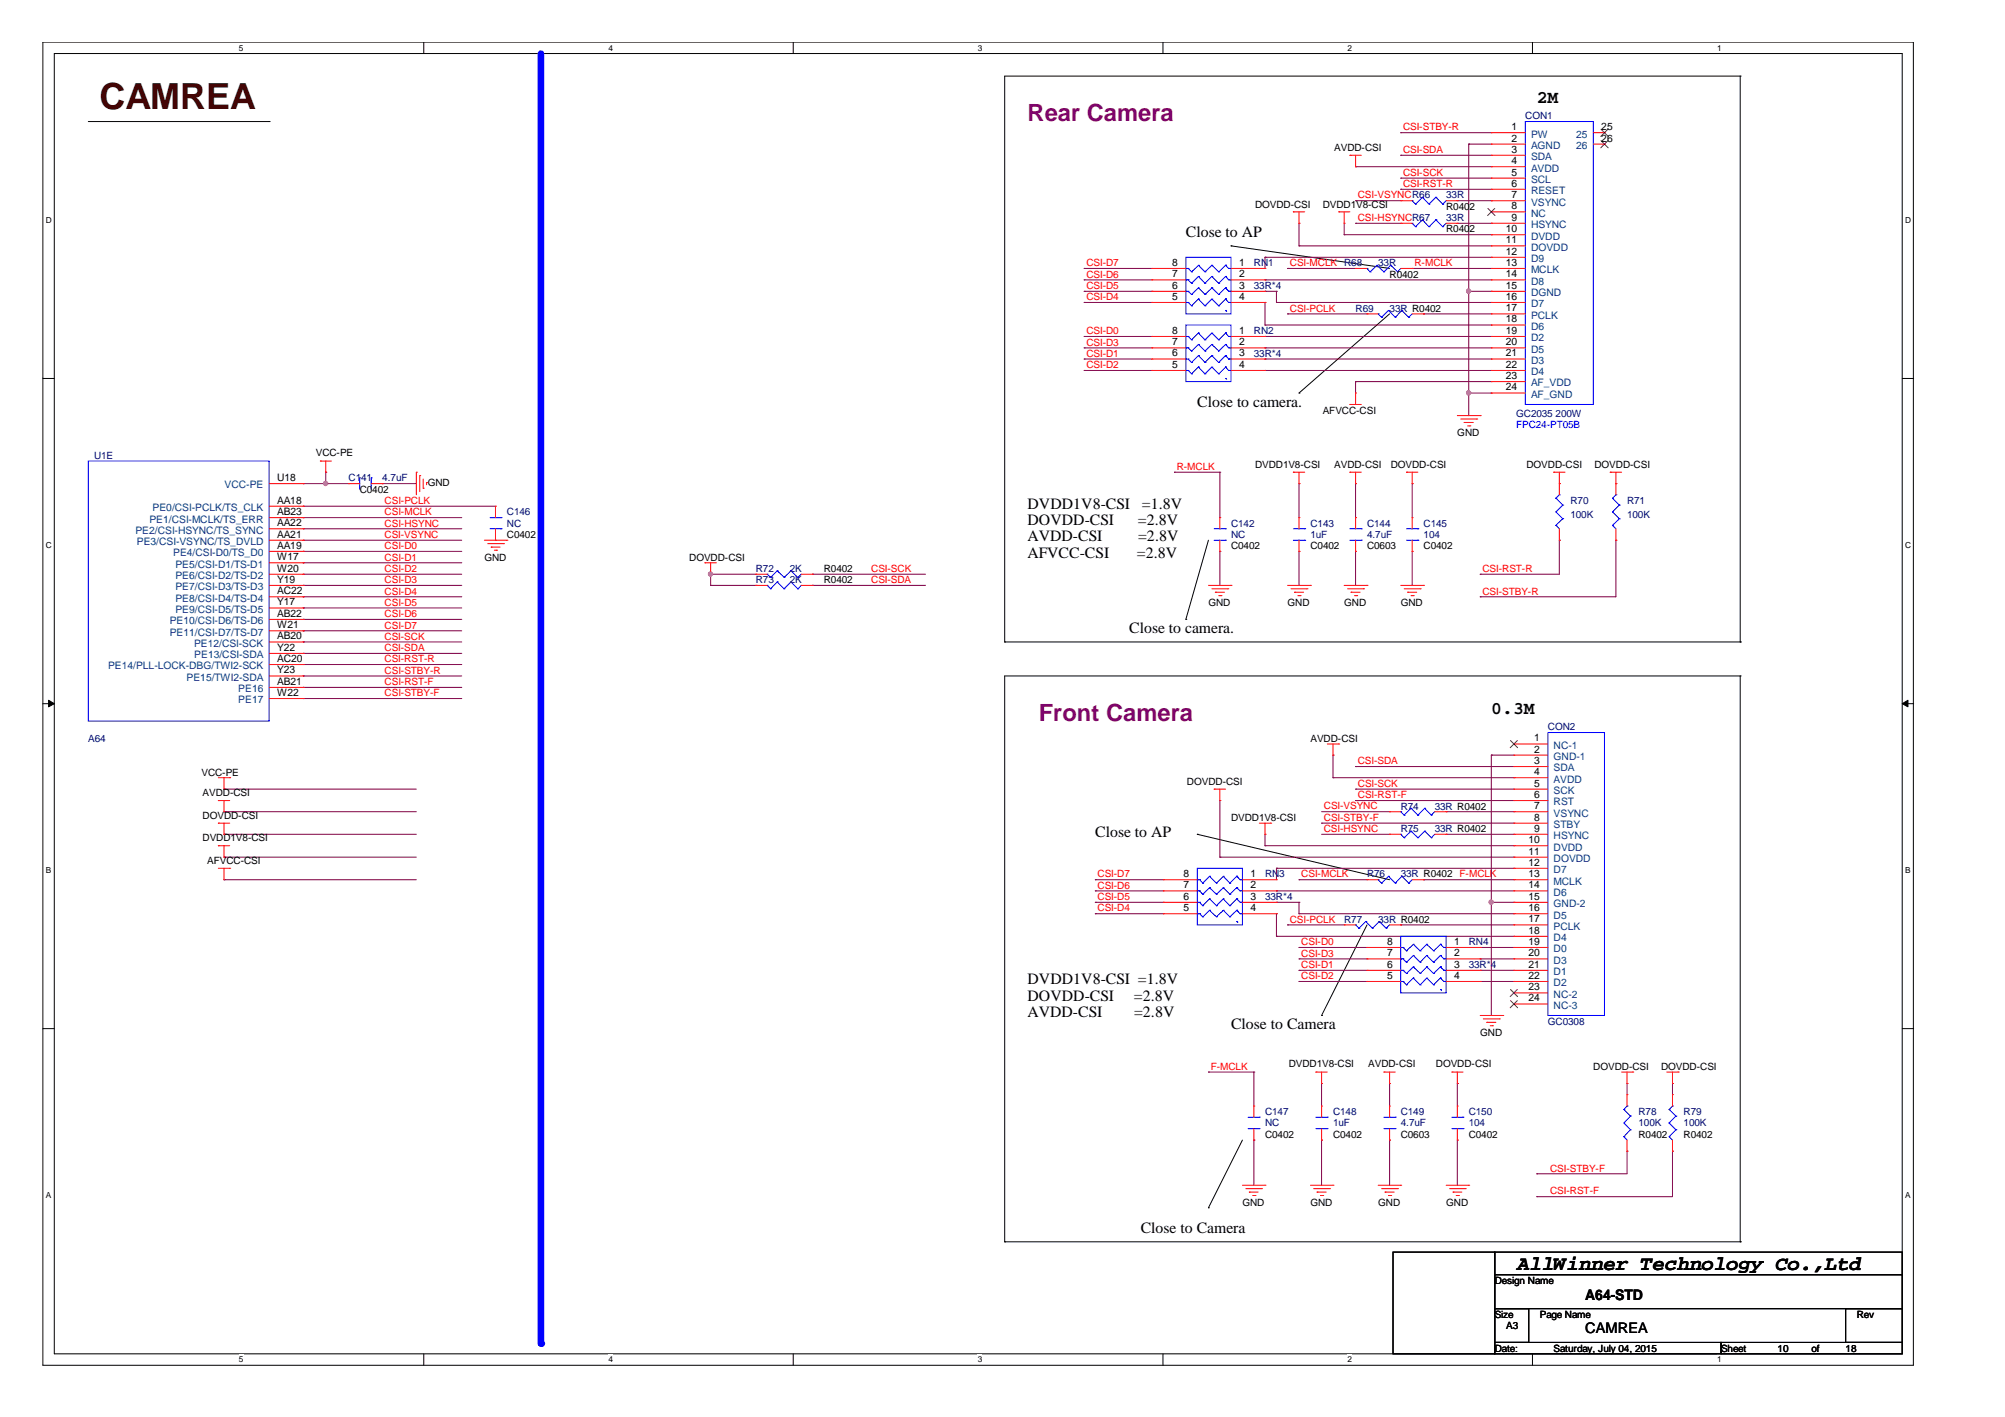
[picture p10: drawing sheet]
<svg xmlns="http://www.w3.org/2000/svg" width="297mm" height="210mm" viewBox="0 0 297 210" stroke-linecap="round" stroke-linejoin="round" font-family="sans-serif">
<path d="M6.3 6.2h277.2v196h-277.2zM8 7.9h273.8v192.6h-273.8z" fill="none" stroke="#000" stroke-width=".15"/>
<g fill="#fff">
<path d="M35.4 6.4h.6v1.4h-.6z"/>
<path d="M35.4 200.7h.6v1.4h-.6z"/>
</g>
<path d="M62.8 6.2v1.7M62.8 200.5v1.7" fill="none" stroke="#000" stroke-width=".15"/>
<g fill="#fff">
<path d="M90.1 6.4h.7v1.4h-.7z"/>
<path d="M90.1 200.7h.7v1.4h-.7z"/>
</g>
<path d="M117.5 6.2v1.7M117.5 200.5v1.7" fill="none" stroke="#000" stroke-width=".15"/>
<g fill="#fff">
<path d="M144.9 6.4h.6v1.4h-.6z"/>
<path d="M144.9 200.7h.6v1.4h-.6z"/>
</g>
<path d="M172.3 6.2v1.7M172.3 200.5v1.7" fill="none" stroke="#000" stroke-width=".15"/>
<g fill="#fff">
<path d="M199.6 6.4h.7v1.4h-.7z"/>
<path d="M199.6 200.7h.7v1.4h-.7z"/>
</g>
<path d="M227 6.2v1.7M227 200.5v1.7" fill="none" stroke="#000" stroke-width=".15"/>
<g fill="#fff">
<path d="M254.4 6.4h.6v1.4h-.6z"/>
<path d="M254.4 200.7h.6v1.4h-.6z"/>
<path d="M6.8 31.9h.8v1.4h-.8z"/>
<path d="M282.2 31.9h.9v1.4h-.9z"/>
<path d="M6.8 80.1h.8v1.4h-.8z"/>
<path d="M282.2 80.1h.9v1.4h-.9z"/>
</g>
<path d="M6.3 56.1h1.7M281.8 56.1h1.7" fill="none" stroke="#000" stroke-width=".15"/>
<g fill="#fff">
<path d="M6.8 128.2h.7v1.4h-.7z"/>
<path d="M282.2 128.2h.8v1.4h-.8z"/>
</g>
<path d="M6.3 104.2h1.7M281.8 104.2h1.7" fill="none" stroke="#000" stroke-width=".15"/>
<g fill="#000" stroke="#000" stroke-width=".15">
<path d="M7.2 103.7l.8 .5-.8 .5z" fill-rule="evenodd"/>
<path d="M281.8 104.2l.9-.5v1z" fill-rule="evenodd"/>
</g>
<g fill="#fff">
<path d="M6.8 176.4h.7v1.4h-.7z"/>
<path d="M282.2 176.4h.8v1.4h-.8z"/>
</g>
<path d="M6.3 152.4h1.7M281.8 152.4h1.7" fill="none" stroke="#000" stroke-width=".15"/>
<path d="M80.1 7.9v191.1" fill="none" stroke="#00f" stroke-width=".97"/>
<circle cx="80.1" cy="199" r=".49" fill="#00f"/>
<g fill="none" stroke="#000" stroke-width=".15">
<path d="M13.1 18h26.8M39.9 18h.1M257.8 11.3h.1M257.8 11.3h-109v83.8M257.8 11.3v83.8M182.4 36.4h.1M182.4 36.4l23.5 3.4M192.4 58.2h.1M205.9 46.5l-13.5 11.7M148.8 95.1h.1M148.8 95.1h109M175.7 91.8h.1"/>
<path d="M179 80l-3.3 11.8M257.8 95.1h.1M257.8 100.1h.1M257.8 100.1h-109v83.9M257.8 100.1v83.9M177.4 123.6h.1M177.4 123.6l28.5 6.7M202.5 137l-6.7 13.4M195.8 150.4h.1M179 178.9h.1M184.1 168.9l-5.1 10M148.8 184h.1"/>
<path d="M148.8 184h109M206.4 185.5h15v15h-15zM221.4 185.5h60.4v3.3h-60.4zM221.4 188.8h60.4v5.1h-60.4zM221.4 193.9h5.1v5h-5.1zM221.4 198.9h33.6v1.6h-33.6zM255 198.9h26.8v1.6h-26.8zM257.8 184h.1M273.4 193.9h8.4v5h-8.4z"/>
</g>
<g fill="none" stroke="#800040" stroke-width=".15">
<path d="M207.5 19.7h.1M207.5 19.7h13.4M160.6 39.8h.1M160.6 39.8h10M187.4 38.1h.1M187.4 38.1h33.5M187.4 38.1v1.7M190.8 39.8h.1M190.8 39.8h10M192.4 33.1h.1M192.4 36.4h.1M192.4 33.1v3.3"/>
<path d="M192.4 36.4h28.5M199.1 34.8h.1M199.1 34.8h21.8M199.1 33.1v1.7M200.8 24.7h.1M200.8 29.7h.1M200.8 33.1h.1M200.8 24.7h20.1M200.8 29.7h6.7M200.8 33.1h6.7M207.5 26.4h.1M207.5 23h.1"/>
<path d="M207.5 28h.1M207.5 26.4h13.4M207.5 23h13.4M207.5 28h13.4M209.2 39.8h.1M209.2 39.8h11.7M215.9 29.7h5M215.9 33.1h5M217.6 21.4h.1M217.6 21.4v40.2M217.6 21.4h3.3M220.9 29.7h.1"/>
<path d="M220.9 33.1h.1M220.9 34.8h.1M160.6 41.5h.1M160.6 43.2h.1M160.6 44.8h.1M160.6 49.8h.1M160.6 51.5h.1M160.6 53.2h.1M160.6 54.9h.1M160.6 43.2h10M160.6 41.5h10M160.6 44.8h10"/>
<path d="M160.6 49.8h10M160.6 51.5h10M160.6 53.2h10M160.6 54.9h10M187.4 41.5h.1M187.4 43.2h.1M187.4 44.8h.1M187.4 48.1h.1M187.4 49.8h.1M187.4 51.5h.1M187.4 53.2h.1M187.4 54.9h.1"/>
<path d="M187.4 43.2h1.7M187.4 41.5h33.5M187.4 44.8v3.3M187.4 48.1h33.5M187.4 49.8h33.5M187.4 51.5h33.5M187.4 53.2h33.5M187.4 54.9h33.5M189.1 44.8h.1M189.1 43.2h.1M189.1 44.8h31.8M189.1 43.2v1.6"/>
<path d="M190.8 46.5h.1M190.8 46.5h11.7M200.8 56.5h.1M200.8 56.5v1.7M200.8 56.5h20.1M210.9 46.5h.1M210.9 46.5h10M217.6 43.2h.1M217.6 58.2h.1M217.6 43.2h3.3M217.6 58.2h3.3M44.9 71.6h.1"/>
<path d="M44.9 78.3h.1M44.9 76.7h.1M44.9 75h.1M44.9 71.6h6.7M44.9 78.3h23.5M44.9 76.7h23.5M44.9 75h28.5M48.3 69.9h.1M48.3 71.6h.1M48.3 69.9v1.7M56.6 71.6h.1M56.6 71.6h5.1"/>
<path d="M174 69.9h.1M174 69.9h6.7M180.7 69.9h.1M180.7 69.9v6.8M192.4 71.6h.1M192.4 71.6v5.1M200.8 71.6h.1M200.8 71.6v5.1M209.2 71.6h.1M209.2 71.6v5.1M44.9 81.7h.1M44.9 83.4h.1"/>
<path d="M44.9 85.1h.1M44.9 86.7h.1M44.9 90.1h.1M44.9 91.8h.1M44.9 93.4h.1M44.9 88.4h.1M44.9 80h.1M44.9 95.1h.1M44.9 96.8h.1M44.9 98.4h.1M44.9 88.4h23.5M44.9 85.1h23.5"/>
<path d="M44.9 81.7h23.5M44.9 83.4h23.5M44.9 86.7h23.5M44.9 90.1h23.5M44.9 91.8h23.5M44.9 93.4h23.5M44.9 80h23.5M44.9 95.1h23.5M44.9 96.8h23.5M44.9 98.4h23.5M105.3 86.7h.1M105.3 85.1h.1"/>
<path d="M105.3 85.1h6.7M105.3 86.7h6.7M105.3 85.1v1.6M120.4 85.1h.1M120.4 86.7h.1M120.4 85.1h16.7M120.4 86.7h16.7M180.7 81.7h.1M180.7 81.7v5M192.4 81.7h.1M192.4 81.7v5M200.8 81.7h.1"/>
<path d="M200.8 81.7v5M209.2 81.7h.1M209.2 81.7v5M219.3 88.4h.1M219.3 85.1h.1M231 80h.1M231 80v5.1h-11.7M239.4 80h.1M239.4 80v8.4h-20.1M33.2 116.9h.1M33.2 116.9h28.5M44.9 100.1h.1"/>
<path d="M44.9 101.8h.1M44.9 103.5h.1M44.9 100.1h23.5M44.9 101.8h23.5M44.9 103.5h23.5M180.7 118.6h.1M180.7 118.6v8.4M197.5 111.9h.1M197.5 115.2h.1M197.5 111.9v3.3M197.5 115.2h26.8M200.8 116.9h.1"/>
<path d="M200.8 113.6h.1M200.8 118.6h.1M200.8 116.9h23.5M200.8 113.6h23.5M200.8 118.6h23.5M220.9 111.9h.1M220.9 111.9v38.5M220.9 111.9h3.4M33.2 120.2h.1M33.2 123.6h.1M33.2 127h.1M33.2 130.3h.1"/>
<path d="M33.2 130.3h28.5M33.2 127h28.5M33.2 120.2h28.5M33.2 123.6h28.5M162.3 130.3h.1M162.3 132h.1M162.3 135.4h.1M162.3 133.7h.1M162.3 133.7h10M162.3 135.4h10M162.3 132h10M162.3 130.3h10"/>
<path d="M180.7 127h.1M180.7 127h43.6M187.4 125.3h.1M187.4 123.6h.1M187.4 123.6v1.7M187.4 125.3h36.9M189.1 135.4h.1M189.1 138.7h.1M189.1 133.7h.1M189.1 132h.1M189.1 128.6h.1M189.1 128.6v1.7"/>
<path d="M189.1 135.4v3.3M189.1 138.7h35.2M189.1 133.7h3.3M189.1 132h35.2M189.1 128.6h35.2M190.8 137h.1M190.8 137h8.3M192.4 133.7h.1M192.4 135.4h.1M192.4 130.3h.1M192.4 133.7v1.7M192.4 135.4h31.9"/>
<path d="M192.4 130.3h10.1M195.8 121.9h.1M195.8 121.9h28.5M195.8 120.2h10.1M195.8 123.6h10.1M205.9 120.2h.1M205.9 123.6h.1M207.5 137h.1M207.5 137h16.8M210.9 130.3h.1M210.9 130.3h13.4M214.2 120.2h.1"/>
<path d="M214.2 123.6h.1M214.2 120.2h10.1M214.2 123.6h10.1M220.9 133.7h.1M220.9 133.7h3.4M179 158.8h.1M179 158.8h6.8M185.8 158.8h.1M185.8 158.8v5M192.4 140.3h.1M192.4 142h.1M192.4 143.7h.1"/>
<path d="M192.4 145.4h.1M192.4 140.3h10.1M192.4 142h10.1M192.4 143.7h10.1M192.4 145.4h10.1M219.3 140.3h.1M219.3 142h.1M219.3 143.7h.1M219.3 145.4h.1M219.3 140.3h5M219.3 142h5M219.3 143.7h5"/>
<path d="M219.3 145.4h5M185.8 168.9h.1M185.8 168.9v6.7M195.8 160.5h.1M195.8 168.9h.1M195.8 160.5v3.3M195.8 168.9v6.7M205.9 160.5h.1M205.9 168.9h.1M205.9 160.5v3.3M205.9 168.9v6.7M215.9 160.5h.1"/>
<path d="M215.9 168.9h.1M215.9 160.5v3.3M215.9 168.9v6.7M227.7 173.9h.1M227.7 177.3h.1M241 160.5h.1M241 170.5h.1M241 160.5v1.7M241 170.5v3.4h-13.3M247.8 160.5h.1M247.8 170.5h.1M247.8 160.5v1.7"/>
<path d="M247.8 170.5v6.8h-20.1"/>
</g>
<g fill="#f0f" stroke="#f0f" stroke-width=".15">
<circle cx="217.6" cy="58.2" r=".32"/>
<circle cx="217.6" cy="43.1" r=".32"/>
<circle cx="220.9" cy="133.6" r=".32"/>
<circle cx="48.2" cy="71.6" r=".32"/>
<circle cx="105.3" cy="85" r=".32"/>
</g>
<g fill="none" stroke="#f00" stroke-width=".15">
<path d="M220.9 19.7h.1M220.9 19.7h5.1M236.1 19.7h1.6M237.7 19.7h.1M170.6 39.8h.1M170.6 39.8h5.1M182.4 39.8h5M187.4 39.8h.1M191.6 31.4h.1M191.6 31.4h1.7M192.4 33.1h.1M192.4 31.4v1.7"/>
<path d="M198.3 31.4h.1M198.3 31.4h1.7M199.1 33.1h.1M199.1 31.4v1.7M200 23h.1M200 23h1.7M200.8 24.7h.1M200.8 39.8h.1M200.8 23v1.7M200.8 39.8h1.7M207.5 33.1h.1M207.5 29.7h.1"/>
<path d="M207.5 33.1h1.7M207.5 39.8h1.7M207.5 29.7h1.7M209.2 39.8h.1M214.2 33.1h1.7M214.2 29.7h1.7M215.9 33.1h.1M215.9 29.7h.1M220.9 21.4h.1M220.9 23h.1M220.9 24.7h.1M220.9 26.4h.1"/>
<path d="M220.9 28h.1M220.9 29.7h.1M220.9 31.4h.1M220.9 33.1h.1M220.9 34.8h.1M220.9 36.4h.1M220.9 38.1h.1M220.9 39.8h.1M220.9 31.4h5.1M220.9 23h5.1M220.9 33.1h5.1M220.9 39.8h5.1"/>
<path d="M220.9 21.4h5.1M220.9 24.7h5.1M220.9 26.4h5.1M220.9 28h5.1M220.9 29.7h5.1M220.9 34.8h5.1M220.9 36.4h5.1M220.9 38.1h5.1M236.1 21.4h1.6M237.7 21.4h.1M170.6 49.8h.1M170.6 51.5h.1"/>
<path d="M170.6 53.2h.1M170.6 54.9h.1M170.6 41.5h.1M170.6 43.2h.1M170.6 44.8h.1M170.6 49.8h5.1M170.6 51.5h5.1M170.6 53.2h5.1M170.6 54.9h5.1M170.6 41.5h5.1M170.6 43.2h5.1M170.6 44.8h5.1"/>
<path d="M182.4 49.8h5M182.4 51.5h5M182.4 53.2h5M182.4 54.9h5M182.4 41.5h5M182.4 43.2h5M182.4 44.8h5M187.4 49.8h.1M187.4 51.5h.1M187.4 53.2h.1M187.4 54.9h.1M187.4 41.5h.1"/>
<path d="M187.4 43.2h.1M187.4 44.8h.1M200 59.9h.1M200 59.9h1.7M200.8 58.2h.1M200.8 58.2v1.7M202.5 46.5h.1M202.5 46.5h1.7M209.2 46.5h1.7M210.9 46.5h.1M220.9 41.5h.1M220.9 43.2h.1"/>
<path d="M220.9 44.8h.1M220.9 46.5h.1M220.9 48.1h.1M220.9 49.8h.1M220.9 51.5h.1M220.9 53.2h.1M220.9 54.9h.1M220.9 56.5h.1M220.9 58.2h.1M220.9 49.8h5.1M220.9 51.5h5.1M220.9 53.2h5.1"/>
<path d="M220.9 54.9h5.1M220.9 41.5h5.1M220.9 43.2h5.1M220.9 44.8h5.1M220.9 46.5h5.1M220.9 48.1h5.1M220.9 56.5h5.1M220.9 58.2h5.1M39.9 71.6h5M39.9 75h5M39.9 76.7h5M39.9 78.3h5"/>
<path d="M44.9 71.6h.1M44.9 75h.1M44.9 76.7h.1M44.9 78.3h.1M47.5 68.3h.1M47.5 68.3h1.6M48.3 69.9h.1M48.3 68.3v1.6M51.6 71.6h.1M51.6 71.6h1.7M55 71.6h1.6M56.6 71.6h.1"/>
<path d="M61.7 69.9h.1M61.7 69.9v3.4M62.2 70.5h.1M62.2 70.5v2.3M62.7 72.3h.1M62.7 71v1.3M63.2 71.5h.1M63.2 71.5v.3M73.4 75h.1M73.4 75v1.7M73.4 78.3v1.7M180.7 76.7h.1"/>
<path d="M180.7 76.7v1.6M191.6 69.9h.1M191.6 69.9h1.7M192.4 71.6h.1M192.4 76.7h.1M192.4 69.9v1.7M192.4 76.7v1.6M200 69.9h.1M200 69.9h1.7M200.8 71.6h.1M200.8 76.7h.1M200.8 69.9v1.7"/>
<path d="M200.8 76.7v1.6M208.4 69.9h.1M208.4 69.9h1.7M209.2 71.6h.1M209.2 76.7h.1M209.2 69.9v1.7M209.2 76.7v1.6M215.9 61.6h3.4M216.4 62.1h2.4M216.9 62.6h.1M216.9 62.6h1.4M217.4 63.1h.4"/>
<path d="M217.8 63.1h.1M218.8 62.1h.1M219.3 61.6h.1M230.2 69.9h.1M230.2 69.9h1.7M231 71.6h.1M231 69.9v3.4M231 78.3v1.7M238.5 69.9h.1M238.5 69.9h1.7M239.4 71.6h.1M239.4 69.9v3.4"/>
<path d="M239.4 78.3v1.7M39.9 86.7h5M39.9 83.4h5M39.9 80h5M39.9 85.1h5M39.9 81.7h5M39.9 88.4h5M39.9 90.1h5M39.9 91.8h5M39.9 93.4h5M39.9 95.1h5M39.9 96.8h5"/>
<path d="M39.9 98.4h5M44.9 80h.1M44.9 81.7h.1M44.9 83.4h.1M44.9 85.1h.1M44.9 86.7h.1M44.9 88.4h.1M44.9 90.1h.1M44.9 91.8h.1M44.9 93.4h.1M44.9 95.1h.1M44.9 96.8h.1"/>
<path d="M44.9 98.4h.1M71.8 80h3.3M72.3 80.5h2.3M72.8 81h.1M72.8 81h1.3M73.2 81.5h.4M73.4 80h.1M73.6 81.5h.1M74.6 80.5h.1M75.1 80h.1M104.4 83.4h.1M104.4 83.4h1.7"/>
<path d="M105.3 85.1h.1M105.3 83.4v1.7M112 85.1h.1M112 86.7h.1M112 86.7h1.7M112 85.1h1.7M118.7 86.7h1.7M118.7 85.1h1.7M120.4 85.1h.1M120.4 86.7h.1M179 86.7h3.4M179.5 87.2h2.4"/>
<path d="M180 87.7h.1M180 87.7h1.4M180.6 88.2h.3M180.7 81.7h.1M180.7 80v1.7M180.9 88.2h.1M181.9 87.2h.1M182.4 86.7h.1M190.8 86.7h3.3M191.3 87.2h2.3M191.8 87.7h.1M191.8 87.7h1.3"/>
<path d="M192.3 88.2h.3M192.4 81.7h.1M192.4 80v1.7M192.6 88.2h.1M193.6 87.2h.1M194.1 86.7h.1M199.1 86.7h3.4M199.6 87.2h2.4M200.2 87.7h.1M200.2 87.7h1.3M200.7 88.2h.3M200.8 81.7h.1"/>
<path d="M200.8 80v1.7M201 88.2h.1M202 87.2h.1M202.5 86.7h.1M207.5 86.7h3.4M208 87.2h2.4M208.5 87.7h.1M208.5 87.7h1.4M209 88.2h.4M209.2 81.7h.1M209.2 80v1.7M209.4 88.2h.1"/>
<path d="M210.4 87.2h.1M210.9 86.7h.1M231 80h.1M239.4 80h.1M32.3 118.6h.1M32.3 115.2h1.7M32.3 118.6h1.7M33.2 116.9h.1M33.2 115.2v1.7M33.2 118.6v1.6M34 115.2h.1M39.9 100.1h5"/>
<path d="M39.9 101.8h5M39.9 103.5h5M44.9 100.1h.1M44.9 101.8h.1M44.9 103.5h.1M179.9 116.9h.1M179.9 116.9h1.7M180.7 118.6h.1M180.7 116.9v1.7M196.6 110.2h1.7M197.5 111.9h.1M197.5 110.2v1.7"/>
<path d="M198.3 110.2h.1M224.3 110.2h.1M224.3 111.9h.1M224.3 113.6h.1M224.3 115.2h.1M224.3 116.9h.1M224.3 118.6h.1M224.3 110.2h5M224.3 116.9h5M224.3 115.2h5M224.3 118.6h5M224.3 111.9h5"/>
<path d="M224.3 113.6h5M32.3 125.3h.1M32.3 121.9h.1M32.3 121.9h1.7M32.3 125.3h1.7M32.3 128.6h1.7M33.2 127h.1M33.2 120.2h.1M33.2 130.3h.1M33.2 123.6h.1M33.2 121.9v1.7M33.2 125.3v1.7"/>
<path d="M33.2 128.6v1.7M34 128.6h.1M172.3 130.3h.1M172.3 132h.1M172.3 133.7h.1M172.3 135.4h.1M172.3 130.3h5.1M172.3 132h5.1M172.3 133.7h5.1M172.3 135.4h5.1M184.1 130.3h5M184.1 132h5"/>
<path d="M184.1 133.7h5M184.1 135.4h5M186.6 121.9h1.7M187.4 123.6h.1M187.4 121.9v1.7M188.3 121.9h.1M189.1 130.3h.1M189.1 132h.1M189.1 133.7h.1M189.1 135.4h.1M199.1 137h.1M199.1 137h1.7"/>
<path d="M202.5 130.3h.1M202.5 130.3h1.7M205.9 123.6h.1M205.9 120.2h.1M205.9 123.6h1.6M205.9 120.2h1.6M205.9 137h1.6M207.5 137h.1M209.2 130.3h1.7M210.9 130.3h.1M212.6 123.6h1.6M212.6 120.2h1.6"/>
<path d="M214.2 123.6h.1M214.2 120.2h.1M224.3 120.2h.1M224.3 121.9h.1M224.3 123.6h.1M224.3 125.3h.1M224.3 127h.1M224.3 128.6h.1M224.3 130.3h.1M224.3 132h.1M224.3 133.7h.1M224.3 135.4h.1"/>
<path d="M224.3 137h.1M224.3 138.7h.1M224.3 121.9h5M224.3 125.3h5M224.3 128.6h5M224.3 123.6h5M224.3 120.2h5M224.3 127h5M224.3 130.3h5M224.3 132h5M224.3 133.7h5M224.3 135.4h5"/>
<path d="M224.3 137h5M224.3 138.7h5M194.9 158.8h.1M194.9 158.8h1.7M195.8 158.8v1.7M202.5 140.3h.1M202.5 142h.1M202.5 143.7h.1M202.5 145.4h.1M202.5 140.3h5M202.5 142h5M202.5 143.7h5"/>
<path d="M202.5 145.4h5M205 158.8h.1M205 158.8h1.7M205.9 158.8v1.7M214.2 140.3h5.1M214.2 142h5.1M214.2 143.7h5.1M214.2 145.4h5.1M215.1 158.8h.1M215.1 158.8h1.6M215.9 158.8v1.7M219.3 140.3h.1"/>
<path d="M219.3 142h.1M219.3 143.7h.1M219.3 145.4h.1M219.3 150.4h3.3M219.8 150.9h2.3M220.3 151.4h.1M220.3 151.4h1.3M220.8 151.9h.3M221.1 151.9h.1M222.1 150.9h.1M222.6 150.4h.1M224.3 140.3h.1"/>
<path d="M224.3 142h.1M224.3 143.7h.1M224.3 145.4h.1M224.3 147.1h.1M224.3 148.7h.1M224.3 140.3h5M224.3 142h5M224.3 143.7h5M224.3 145.4h5M224.3 147.1h5M224.3 148.7h5M240.2 158.8h1.7"/>
<path d="M241 158.8v1.7M241.9 158.8h.1M246.9 158.8h1.7M247.8 158.8v1.7M248.6 158.8h.1M184.1 175.6h3.3M184.6 176.1h2.3M185.1 176.6h.1M185.1 176.6h1.3M185.6 177.1h.3M185.8 168.9h.1M185.8 163.8h.1"/>
<path d="M185.8 163.8v1.7M185.8 167.2v1.7M185.9 177.1h.1M186.9 176.1h.1M187.4 175.6h.1M194.1 175.6h3.4M194.6 176.1h2.4M195.1 176.6h.1M195.1 176.6h1.4M195.6 177.1h.4M195.8 160.5h.1M195.8 168.9h.1"/>
<path d="M195.8 163.8h.1M195.8 163.8v1.7M195.8 167.2v1.7M196 177.1h.1M197 176.1h.1M197.5 175.6h.1M204.2 175.6h3.3M204.7 176.1h2.4M205.2 176.6h.1M205.2 176.6h1.3M205.7 177.1h.3M205.9 160.5h.1"/>
<path d="M205.9 168.9h.1M205.9 163.8h.1M205.9 163.8v1.7M205.9 167.2v1.7M206 177.1h.1M207.1 176.1h.1M207.5 175.6h.1M214.2 175.6h3.4M214.8 176.1h2.3M215.3 176.6h.1M215.3 176.6h1.3M215.7 177.1h.4"/>
<path d="M215.9 160.5h.1M215.9 168.9h.1M215.9 163.8h.1M215.9 163.8v1.7M215.9 167.2v1.7M216.1 177.1h.1M217.1 176.1h.1M217.6 175.6h.1M241 160.5h.1M241 170.5h.1M241 162.2h.1M241 162.2v1.6"/>
<path d="M241 168.9v1.6M247.8 160.5h.1M247.8 170.5h.1M247.8 162.2h.1M247.8 162.2v1.6M247.8 168.9v1.6"/>
</g>
<g fill="none" stroke="#00f" stroke-width=".15">
<path d="M226 18h10.1v41.9h-10.1zM175.7 38.1h6.7v8.4h-6.7zM175.7 39.8h.1M175.7 39.8h.3M176 39.8h.1M176 39.8l.5 .5M177.5 39.3h.1M177.5 39.3l1 1M177.5 39.3l-1 1M179.5 39.3h.1M179.5 39.3l1.1 1M179.5 39.3l-1 1"/>
<path d="M181.6 39.3h.1M181.6 39.3l.1 .1M181.6 39.3l.4 .5M181.6 39.3l-1 1M182 39.8h.1M182 39.8h.4M202.5 39.8h.1M202.5 39.8l.5 .5M204 39.3h.1M204 39.3l1 1M204 39.3l-1 1M206 39.3h.1"/>
<path d="M206 39.3l1.1 1M206 39.3l-1 1M207.5 39.8l-.4 .5M209.2 33.1h.1M209.2 29.7h.1M209.2 33.1l.5 .5M209.2 29.7l.5 .5M209.7 33.6h.1M209.7 30.2h.1M210.7 32.6h.1M210.7 29.2h.1M210.7 32.6l1 1"/>
<path d="M210.7 32.6l-1 1M210.7 29.2l1 1M210.7 29.2l-1 1M211.7 33.6h.1M211.7 30.2h.1M212.7 32.6h.1M212.7 29.2h.1M212.7 32.6l1 1M212.7 32.6l-1 1M212.7 29.2l1 1M212.7 29.2l-1 1M213.7 33.6h.1"/>
<path d="M213.7 30.2h.1M214.2 33.1l-.5 .5M214.2 29.7l-.5 .5M175.7 48.1h6.7v8.4h-6.7zM175.7 49.8h.1M175.7 51.5h.1M175.7 53.2h.1M175.7 54.9h.1M175.7 41.5h.1M175.7 43.2h.1M175.7 44.8h.1M175.7 49.8h.3"/>
<path d="M175.7 51.5h.3M175.7 53.2h.3M175.7 54.9h.3M175.7 41.5h.3M175.7 43.2h.3M175.7 44.8h.3M176 49.8h.1M176 51.5h.1M176 53.2h.1M176 54.9h.1M176 41.5h.1M176 43.2h.1"/>
<path d="M176 44.8h.1M176 49.8l.5 .5M176 51.5l.5 .5M176 53.2l.5 .5M176 54.9l.5 .5M176 41.5l.5 .5M176 43.2l.5 .4M176 44.8l.5 .5M176.5 50.3h.1M176.5 52h.1M176.5 53.7h.1M176.5 55.4h.1"/>
<path d="M176.5 40.3h.1M176.5 42h.1M176.5 43.6h.1M176.5 45.3h.1M177.5 49.3h.1M177.5 51h.1M177.5 52.7h.1M177.5 54.4h.1M177.5 41h.1M177.5 42.6h.1M177.5 44.3h.1M177.5 49.3l1 1"/>
<path d="M177.5 49.3l-1 1M177.5 51l1 1M177.5 51l-1 1M177.5 52.7l1 1M177.5 52.7l-1 1M177.5 54.4l1 1M177.5 54.4l-1 1M177.5 41l1 1M177.5 41l-1 1M177.5 42.6l1 1M177.5 42.6l-1 1M177.5 44.3l1 1"/>
<path d="M177.5 44.3l-1 1M178.5 50.3h.1M178.5 52h.1M178.5 53.7h.1M178.5 55.4h.1M178.5 40.3h.1M178.5 42h.1M178.5 43.6h.1M178.5 45.3h.1M179.5 49.3h.1M179.5 51h.1M179.5 52.7h.1"/>
<path d="M179.5 54.4h.1M179.5 41h.1M179.5 42.6h.1M179.5 44.3h.1M179.5 49.3l1.1 1M179.5 49.3l-1 1M179.5 51l1.1 1M179.5 51l-1 1M179.5 52.7l1.1 1M179.5 52.7l-1 1M179.5 54.4l1.1 1M179.5 54.4l-1 1"/>
<path d="M179.5 41l1.1 1M179.5 41l-1 1M179.5 42.6l1.1 1M179.5 42.6l-1 1M179.5 44.3l1.1 1M179.5 44.3l-1 1M180.6 50.3h.1M180.6 52h.1M180.6 53.7h.1M180.6 55.4h.1M180.6 40.3h.1M180.6 42h.1"/>
<path d="M180.6 43.6h.1M180.6 45.3h.1M181.6 49.3h.1M181.6 51h.1M181.6 52.7h.1M181.6 54.4h.1M181.6 56.1h.1M181.6 41h.1M181.6 42.6h.1M181.6 44.3h.1M181.6 46h.1M181.6 49.3l.1 .2"/>
<path d="M181.6 51l.1 .2M181.6 52.7l.1 .1M181.6 54.4l.1 .1M181.6 56.1l.1 .1M181.6 49.3l.4 .5M181.6 49.3l-1 1M181.6 51l.4 .5M181.6 51l-1 1M181.6 52.7l.4 .5M181.6 52.7l-1 1M181.6 54.4l.4 .5M181.6 54.4l-1 1"/>
<path d="M181.6 41l.1 .1M181.6 42.6l.1 .2M181.6 44.3l.1 .2M181.6 46l.1 .2M181.6 41l.4 .5M181.6 41l-1 1M181.6 42.6l.4 .6M181.6 42.6l-1 1M181.6 44.3l.4 .5M181.6 44.3l-1 1M182 49.8h.1M182 51.5h.1"/>
<path d="M182 53.2h.1M182 54.9h.1M182 41.5h.1M182 43.2h.1M182 44.8h.1M182 49.8h.4M182 51.5h.4M182 53.2h.4M182 54.9h.4M182 41.5h.4M182 43.2h.4M182 44.8h.4"/>
<path d="M203 40.3h.1M204.2 46.5h.1M204.2 46.5l.5 .5M204.7 47h.1M205 40.3h.1M205.7 46h.1M205.7 46l1 1M205.7 46l-1 1M206.7 47h.1M207.1 40.3h.1M207.7 46h.1M207.7 46l1 1"/>
<path d="M207.7 46l-1 1M208.7 47h.1M209.2 46.5l-.5 .5M13.1 68.3h26.8v38.5h-26.8zM53.3 70.8h.1M53.3 70.8v1.7M55 70.8h.1M55 70.8v1.7M72.6 78.3h1.7M72.6 76.7h1.7M74.3 78.3h.1M74.3 76.7h.1"/>
<path d="M179.9 78.3h1.7M181.6 78.3h.1M191.6 78.3h1.7M193.3 78.3h.1M200 78.3h1.7M201.7 78.3h.1M208.4 78.3h1.7M210.1 78.3h.1M230.5 77.8h.1M230.5 75.8h.1M230.5 73.8h.1M230.5 77.8l.5 .5"/>
<path d="M230.5 75.8l1 1M230.5 73.8l1 1M231 73.3h.1M231 73.3l-.5 .5M231.5 76.8h.1M231.5 74.8h.1M231.5 76.8l-1 1M231.5 74.8l-1 1M238.9 77.8h.1M238.9 75.8h.1M238.9 73.8h.1M238.9 77.8l.5 .5"/>
<path d="M238.9 75.8l1 1M238.9 73.8l1 1M239.4 73.3h.1M239.4 73.3l-.5 .5M239.9 76.8h.1M239.9 74.8h.1M239.9 76.8l-1 1M239.9 74.8l-1 1M113.7 85.1h.1M113.7 86.7h.1M113.7 85.1l.5 .4M113.7 86.7l.5 .5"/>
<path d="M114.2 85.5h.1M114.2 87.2h.1M115.1 84.6h.1M115.1 86.2h.1M115.1 84.6l1.1 .9M115.1 84.6l-.9 .9M115.1 86.2l1.1 1M115.1 86.2l-.9 1M116.2 85.5h.1M116.2 87.2h.1M117.2 84.6h.1M117.2 86.2h.1"/>
<path d="M117.2 84.6l1 .9M117.2 84.6l-1 .9M117.2 86.2l1 1M117.2 86.2l-1 1M118.2 85.5h.1M118.2 87.2h.1M118.7 85.1l-.5 .4M118.7 86.7l-.5 .5M179.9 80h1.7M181.6 80h.1M191.6 80h1.7M193.3 80h.1"/>
<path d="M200 80h1.7M201.7 80h.1M208.4 80h1.7M210.1 80h.1M209 119.7h.1M209 119.7l1.1 1M209 119.7l-1 1M211.1 119.7h.1M211.1 119.7l.9 1M211.1 119.7l-1 1M229.3 108.5h8.4v41.9h-8.4zM177.4 128.6h6.7v8.4h-6.7z"/>
<path d="M177.4 130.3h.1M177.4 132h.1M177.4 133.7h.1M177.4 135.4h.1M177.4 130.3h.3M177.4 132h.3M177.4 133.7h.3M177.4 135.4h.3M177.7 130.3h.1M177.7 132h.1M177.7 133.7h.1M177.7 135.4h.1"/>
<path d="M177.7 130.3l.5 .5M177.7 132l.5 .5M177.7 133.7l.5 .5M177.7 135.4l.5 .4M178.2 130.8h.1M178.2 132.5h.1M178.2 134.2h.1M178.2 135.8h.1M179.2 129.8h.1M179.2 131.5h.1M179.2 133.2h.1M179.2 134.8h.1"/>
<path d="M179.2 129.8l1 1M179.2 129.8l-1 1M179.2 131.5l1 1M179.2 131.5l-1 1M179.2 133.2l1 1M179.2 133.2l-1 1M179.2 134.8l1 1M179.2 134.8l-1 1M180.2 130.8h.1M180.2 132.5h.1M180.2 134.2h.1M180.2 135.8h.1"/>
<path d="M181.2 129.8h.1M181.2 131.5h.1M181.2 133.2h.1M181.2 134.8h.1M181.2 129.8l1 1M181.2 129.8l-1 1M181.2 131.5l1 1M181.2 131.5l-1 1M181.2 133.2l1 1M181.2 133.2l-1 1M181.2 134.8l1 1M181.2 134.8l-1 1"/>
<path d="M182.2 130.8h.1M182.2 132.5h.1M182.2 134.2h.1M182.2 135.8h.1M183.2 129.8h.1M183.2 131.5h.1M183.2 133.2h.1M183.2 134.8h.1M183.2 136.5h.1M183.2 129.8l.5 .5M183.2 131.5l.2 .1M183.2 133.2l.5 .5"/>
<path d="M183.2 134.8l.5 .6M183.2 136.5l.2 .2M183.2 129.8l-1 1M183.2 131.5l.5 .5M183.2 131.5l-1 1M183.2 133.2l-1 1M183.2 134.8l-1 1M183.7 130.3h.1M183.7 132h.1M183.7 133.7h.1M183.7 135.4h.1M183.7 130.3h.4"/>
<path d="M183.7 132h.4M183.7 133.7h.4M183.7 135.4h.4M200.8 137h.1M200.8 137l.5 .5M201.3 137.5h.1M202.4 136.5h.1M202.4 136.5l.9 1M202.4 136.5l-1.1 1M203.3 137.5h.1M204.2 130.3h.1M204.2 130.3l.5 .5"/>
<path d="M204.3 136.5h.1M204.3 136.5l1.1 1M204.3 136.5l-1 1M204.7 130.8h.1M205.4 137.5h.1M205.7 129.8h.1M205.7 129.8l1 1M205.7 129.8l-1 1M205.9 137l-.5 .5M206.7 130.8h.1M207.5 138.7h6.7v8.4h-6.7zM207.5 123.6h.1"/>
<path d="M207.5 120.2h.1M207.5 123.6l.5 .5M207.5 120.2l.5 .5M207.7 129.8h.1M207.7 129.8l1 1M207.7 129.8l-1 1M208 124.1h.1M208 120.7h.1M208.7 130.8h.1M209 123.1h.1M209 123.1l1.1 1M209 123.1l-1 1"/>
<path d="M209.2 130.3l-.5 .5M209.4 139.9h.1M209.4 139.9l1 1M209.4 139.9l-1 1M210.1 124.1h.1M210.1 120.7h.1M211.1 123.1h.1M211.1 123.1l.9 1M211.1 123.1l-1 1M211.4 139.9h.1M211.4 139.9l1 1M211.4 139.9l-1 1"/>
<path d="M212 124.1h.1M212 120.7h.1M212.6 123.6l-.6 .5M212.6 120.2l-.6 .5M213.4 139.9h.1M213.4 139.9l.2 .1M213.4 139.9l.5 .4M213.4 139.9l-1 1M207.5 140.3h.1M207.5 142h.1M207.5 143.7h.1M207.5 145.4h.1"/>
<path d="M207.5 140.3h.4M207.5 142h.4M207.5 143.7h.4M207.5 145.4h.4M207.9 140.3h.1M207.9 142h.1M207.9 143.7h.1M207.9 145.4h.1M207.9 140.3l.5 .6M207.9 142l.5 .6M207.9 143.7l.5 .5M207.9 145.4l.5 .5"/>
<path d="M208.4 140.9h.1M208.4 142.6h.1M208.4 144.2h.1M208.4 145.9h.1M209.4 141.5h.1M209.4 143.2h.1M209.4 144.9h.1M209.4 141.5l1 1.1M209.4 141.5l-1 1.1M209.4 143.2l1 1M209.4 143.2l-1 1M209.4 144.9l1 1"/>
<path d="M209.4 144.9l-1 1M210.4 140.9h.1M210.4 142.6h.1M210.4 144.2h.1M210.4 145.9h.1M211.4 141.5h.1M211.4 143.2h.1M211.4 144.9h.1M211.4 141.5l1 1.1M211.4 141.5l-1 1.1M211.4 143.2l1 1M211.4 143.2l-1 1"/>
<path d="M211.4 144.9l1 1M211.4 144.9l-1 1M212.4 140.9h.1M212.4 142.6h.1M212.4 144.2h.1M212.4 145.9h.1M213.4 141.5h.1M213.4 143.2h.1M213.4 144.9h.1M213.4 146.6h.1M213.4 141.5l.5 .5M213.4 143.2l.5 .5"/>
<path d="M213.4 144.9l.5 .5M213.4 146.6l.2 .1M213.4 141.5l-1 1.1M213.4 143.2l-1 1M213.4 144.9l-1 1M213.9 140.3h.1M213.9 142h.1M213.9 143.7h.1M213.9 145.4h.1M213.9 140.3h.3M213.9 142h.3M213.9 143.7h.3"/>
<path d="M213.9 145.4h.3M184.9 167.2h1.7M184.9 165.5h1.7M186.6 167.2h.1M186.6 165.5h.1M194.9 167.2h1.7M194.9 165.5h1.7M196.6 167.2h.1M196.6 165.5h.1M205 167.2h1.7M205 165.5h1.7M206.7 167.2h.1"/>
<path d="M206.7 165.5h.1M215.1 167.2h1.6M215.1 165.5h1.6M216.7 167.2h.1M216.7 165.5h.1M240.6 168.4h.1M240.6 166.3h.1M240.6 164.4h.1M240.6 168.4l.4 .5M240.6 166.3l1 1.1M240.6 164.4l1 .9M241 163.8h.1"/>
<path d="M241 163.8l-.4 .6M241.6 167.4h.1M241.6 165.3h.1M241.6 167.4l-1 1M241.6 165.3l-1 1M247.3 168.4h.1M247.3 166.3h.1M247.3 164.4h.1M247.3 168.4l.5 .5M247.3 166.3l1 1.1M247.3 164.4l1 .9M247.8 163.8h.1"/>
<path d="M247.8 163.8l-.5 .6M248.3 167.4h.1M248.3 165.3h.1M248.3 167.4l-1 1M248.3 165.3l-1 1"/>
</g>
<path d="M237.2 19.1l1.1 1.1M238.2 19.1l-1 1.1M220.4 30.9l1.1 1M221.4 30.9l-1 1M237.2 20.8l1.1 1.1M238.2 20.8l-1 1.1M223.8 109.7l1 1.1M224.8 109.7l-1.1 1.1M223.8 146.6l1 1M223.8 148.2l1 1.1M224.8 146.6l-1.1 1M224.8 148.2l-1.1 1.1" fill="none" stroke="#804000" stroke-width=".15"/>
<text font-size="5.3" fill="#400000" x="14.7" y="16.2">CAMREA</text>
<g font-size="3.5" fill="#800080">
<text x="152.2" y="17.9">Rear Camera</text>
<text x="153.9" y="106.7">Front Camera</text>
</g>
<text font-size="3" x="224.8" y="188.1">AllWinner Technology Co.,Ltd</text>
<g font-size="2.7">
<text x="227.7" y="15.2">2M</text>
<text x="220.9" y="105.7">0.3M</text>
</g>
<g font-size="2.3">
<text x="175.7" y="35.2">Close to AP</text>
<text x="177.4" y="60.3">Close to camera.</text>
<text x="152.2" y="75.4">DVDD1V8-CSI</text>
<text x="152.2" y="77.8">DOVDD-CSI</text>
<text x="168.6" y="77.8">=2.8V</text>
<text x="169.2" y="75.4">=1.8V</text>
<text x="152.2" y="80.2">AVDD-CSI</text>
<text x="152.2" y="82.6">AFVCC-CSI</text>
<text x="168.4" y="82.6">=2.8V</text>
<text x="168.6" y="80.2">=2.8V</text>
<text x="167.3" y="93.8">Close to camera.</text>
<text x="162.3" y="124">Close to AP</text>
<text x="152.2" y="145.8">DVDD1V8-CSI =1.8V</text>
<text x="152.2" y="148.2">DOVDD-CSI</text>
<text x="168" y="148.2">=2.8V</text>
<text x="152.2" y="150.6">AVDD-CSI</text>
<text x="168" y="150.6">=2.8V</text>
<text x="182.4" y="152.5">Close to Camera</text>
<text x="169" y="182.7">Close to Camera</text>
</g>
<g font-size="2.2">
<text x="234.9" y="197.5">CAMREA</text>
<text x="234.9" y="192.5">A64-STD</text>
</g>
<g font-size="1.5" fill="#000080">
<text x="226" y="17.7">CON1</text>
<text x="214.2" y="29.4">33R</text>
<text x="214.2" y="32.7">33R</text>
<text x="185.8" y="39.5">RN1</text>
<text x="204.2" y="39.5">33R</text>
<text x="185.8" y="42.8">33R*4</text>
<text x="200.8" y="46.2">R69</text>
<text x="205.9" y="46.2">33R R0402</text>
<text x="185.8" y="52.9">33R*4</text>
<text x="185.8" y="49.5">RN2</text>
<text x="224.6" y="61.7">GC2035</text>
<text x="230.5" y="61.7">200W</text>
<text x="13.9" y="68">U1E</text>
<text x="51.6" y="71.3">C141</text>
<text x="56.6" y="71.3">4.7uF</text>
<text x="75.1" y="76.3">C146</text>
<text x="232.7" y="74.6">R70</text>
<text x="232.7" y="76.7">100K</text>
<text x="241" y="74.6">R71</text>
<text x="241" y="76.7">100K</text>
<text x="75.1" y="78">NC</text>
<text x="182.4" y="78">C142</text>
<text x="182.4" y="79.7">NC</text>
<text x="194.1" y="78">C143</text>
<text x="194.1" y="79.7">1uF</text>
<text x="202.5" y="78">C144</text>
<text x="202.5" y="79.7">4.7uF</text>
<text x="210.9" y="78">C145</text>
<text x="210.9" y="79.7">104</text>
<text x="112" y="84.7">R72</text>
<text x="112" y="86.4">R73</text>
<text x="117" y="84.7">2K</text>
<text x="117" y="86.4">2K</text>
<text x="13.1" y="109.9">A64</text>
<text x="229.3" y="108.2">CON2</text>
<text x="207.5" y="119.9">R74</text>
<text x="212.6" y="119.9">33R R0402</text>
<text x="207.5" y="123.3">R75</text>
<text x="212.6" y="123.3">33R R0402</text>
<text x="187.4" y="130">RN3</text>
<text x="202.5" y="130">R76</text>
<text x="207.5" y="130">33R R0402</text>
<text x="187.4" y="133.3">33R*4</text>
<text x="199.1" y="136.7">R77</text>
<text x="204.2" y="136.7">33R R0402</text>
<text x="217.6" y="143.4">33R*4</text>
<text x="217.6" y="140.1">RN4</text>
<text x="229.3" y="151.8">GC0308</text>
<text x="187.4" y="165.2">C147</text>
<text x="187.4" y="166.8">NC</text>
<text x="197.5" y="165.2">C148</text>
<text x="197.5" y="166.8">1uF</text>
<text x="207.5" y="165.2">C149</text>
<text x="207.5" y="166.8">4.7uF</text>
<text x="217.6" y="165.2">C150</text>
<text x="217.6" y="166.8">104</text>
<text x="242.7" y="165.2">R78</text>
<text x="242.7" y="166.8">100K</text>
<text x="249.4" y="165.2">R79</text>
<text x="249.4" y="166.8">100K</text>
</g>
<g font-size="1.5">
<text x="197.7" y="22.4">AVDD-CSI</text>
<text x="223.9" y="19.3">1</text>
<text x="223.9" y="21">2</text>
<text x="223.9" y="22.6">3</text>
<text x="237.2" y="19.3">25</text>
<text x="237.2" y="21">26</text>
<text x="223.9" y="24.3">4</text>
<text x="223.9" y="26">5</text>
<text x="223.9" y="27.7">6</text>
<text x="223.9" y="29.4">7</text>
<text x="185.9" y="30.7">DOVDD-CSI</text>
<text x="196" y="30.7">DVDD1V8-CSI</text>
<text x="214.2" y="34.4">R0402</text>
<text x="214.2" y="31.1">R0402</text>
<text x="223.1" y="34.4">10</text>
<text x="223.9" y="31">8</text>
<text x="223.9" y="32.7">9</text>
<text x="173.7" y="39.4">8</text>
<text x="173.7" y="41.1">7</text>
<text x="183.6" y="39.4">1</text>
<text x="183.6" y="41.1">2</text>
<text x="205.9" y="41.1">R0402</text>
<text x="223.1" y="36">11</text>
<text x="223.1" y="37.7">12</text>
<text x="223.1" y="39.4">13</text>
<text x="223.1" y="41.1">14</text>
<text x="173.7" y="42.8">6</text>
<text x="173.7" y="44.4">5</text>
<text x="183.6" y="42.8">3</text>
<text x="183.6" y="44.4">4</text>
<text x="223.1" y="42.8">15</text>
<text x="223.1" y="44.4">16</text>
<text x="223.1" y="46.1">17</text>
<text x="223.1" y="47.8">18</text>
<text x="173.7" y="49.5">8</text>
<text x="173.7" y="51.2">7</text>
<text x="173.7" y="52.8">6</text>
<text x="183.6" y="49.5">1</text>
<text x="183.6" y="51.2">2</text>
<text x="183.6" y="52.8">3</text>
<text x="223.1" y="49.5">19</text>
<text x="223.1" y="51.2">20</text>
<text x="223.1" y="52.8">21</text>
<text x="173.7" y="54.5">5</text>
<text x="183.6" y="54.5">4</text>
<text x="223.1" y="54.5">22</text>
<text x="223.1" y="56.1">23</text>
<text x="223.1" y="57.8">24</text>
<text x="196" y="61.3">AFVCC-CSI</text>
<text x="215.9" y="64.6">GND</text>
<text x="41.1" y="71.3">U18</text>
<text x="46.8" y="67.6">VCC-PE</text>
<text x="63.4" y="72">GND</text>
<text x="185.9" y="69.3">DVDD1V8-CSI</text>
<text x="197.7" y="69.3">AVDD-CSI</text>
<text x="206" y="69.3">DOVDD-CSI</text>
<text x="226.1" y="69.3">DOVDD-CSI</text>
<text x="236.2" y="69.3">DOVDD-CSI</text>
<text x="41.1" y="76.3">AB23</text>
<text x="41.1" y="74.6">AA18</text>
<text x="41.1" y="77.9">AA22</text>
<text x="53.3" y="73">C0402</text>
<text x="41.1" y="79.6">AA21</text>
<text x="41.1" y="81.3">AA19</text>
<text x="41.1" y="83">W17</text>
<text x="71.8" y="83">GND</text>
<text x="75.1" y="79.7">C0402</text>
<text x="102.1" y="83">DOVDD-CSI</text>
<text x="182.4" y="81.4">C0402</text>
<text x="194.1" y="81.4">C0402</text>
<text x="202.5" y="81.4">C0603</text>
<text x="210.9" y="81.4">C0402</text>
<text x="41.1" y="84.7">W20</text>
<text x="41.1" y="86.3">Y19</text>
<text x="41.1" y="88">AC22</text>
<text x="41.1" y="89.7">Y17</text>
<text x="122" y="84.7">R0402</text>
<text x="122" y="86.4">R0402</text>
<text x="179" y="89.8">GND</text>
<text x="190.8" y="89.8">GND</text>
<text x="199.1" y="89.8">GND</text>
<text x="207.5" y="89.8">GND</text>
<text x="41.1" y="91.4">AB22</text>
<text x="41.1" y="93.1">W21</text>
<text x="41.1" y="94.7">AB20</text>
<text x="41.1" y="96.4">Y22</text>
<text x="41.1" y="98.1">AC20</text>
<text x="41.1" y="99.8">Y23</text>
<text x="41.1" y="101.4">AB21</text>
<text x="41.1" y="103.1">W22</text>
<text x="194.1" y="109.9">AVDD-CSI</text>
<text x="227.3" y="109.8">1</text>
<text x="227.3" y="111.5">2</text>
<text x="227.3" y="113.2">3</text>
<text x="29.8" y="114.9">VCC-PE</text>
<text x="30" y="117.9">AVDD-CSI</text>
<text x="175.9" y="116.2">DOVDD-CSI</text>
<text x="227.3" y="114.8">4</text>
<text x="227.3" y="116.5">5</text>
<text x="227.3" y="118.2">6</text>
<text x="227.3" y="119.9">7</text>
<text x="30" y="124.6">DVDD1V8-CSI</text>
<text x="30" y="121.3">DOVDD-CSI</text>
<text x="182.4" y="121.6">DVDD1V8-CSI</text>
<text x="226.4" y="124.9">10</text>
<text x="227.3" y="121.6">8</text>
<text x="227.3" y="123.2">9</text>
<text x="30.7" y="128">AFVCC-CSI</text>
<text x="175.3" y="129.9">8</text>
<text x="175.3" y="131.6">7</text>
<text x="185.3" y="129.9">1</text>
<text x="185.3" y="131.6">2</text>
<text x="226.4" y="126.6">11</text>
<text x="226.4" y="128.2">12</text>
<text x="226.4" y="129.9">13</text>
<text x="226.4" y="131.6">14</text>
<text x="175.3" y="133.3">6</text>
<text x="175.3" y="135">5</text>
<text x="185.3" y="133.3">3</text>
<text x="185.3" y="135">4</text>
<text x="226.4" y="133.3">15</text>
<text x="226.4" y="135">16</text>
<text x="226.4" y="136.6">17</text>
<text x="205.5" y="140">8</text>
<text x="205.5" y="141.7">7</text>
<text x="205.5" y="143.4">6</text>
<text x="215.4" y="140">1</text>
<text x="215.4" y="141.7">2</text>
<text x="215.4" y="143.4">3</text>
<text x="226.4" y="138.3">18</text>
<text x="226.4" y="140">19</text>
<text x="226.4" y="141.7">20</text>
<text x="226.4" y="143.4">21</text>
<text x="205.5" y="145">5</text>
<text x="215.4" y="145">4</text>
<text x="226.4" y="145">22</text>
<text x="226.4" y="146.7">23</text>
<text x="226.4" y="148.4">24</text>
<text x="219.3" y="153.5">GND</text>
<text x="190.9" y="158.1">DVDD1V8-CSI</text>
<text x="202.7" y="158.1">AVDD-CSI</text>
<text x="212.7" y="158.1">DOVDD-CSI</text>
<text x="236.1" y="158.5">DOVDD-CSI</text>
<text x="246.1" y="158.5">DOVDD-CSI</text>
<text x="187.4" y="168.5">C0402</text>
<text x="197.5" y="168.5">C0402</text>
<text x="207.5" y="168.5">C0603</text>
<text x="217.6" y="168.5">C0402</text>
<text x="242.7" y="168.5">R0402</text>
<text x="249.4" y="168.5">R0402</text>
<text x="184.1" y="178.6">GND</text>
<text x="194.1" y="178.6">GND</text>
<text x="204.2" y="178.6">GND</text>
<text x="214.2" y="178.6">GND</text>
<text x="221.4" y="190.2">Design Name</text>
<text x="221.4" y="195.2">Size</text>
<text x="223.1" y="196.9">A3</text>
<text x="228.1" y="195.2">Page Name</text>
<text x="275.1" y="195.2">Rev</text>
<text x="221.4" y="200.2">Date:</text>
<text x="230.2" y="200.2">Saturday, July 04, 2015</text>
<text x="255" y="200.2">Sheet</text>
<text x="263.4" y="200.2">10</text>
<text x="268.4" y="200.2">of</text>
<text x="273.4" y="200.2">18</text>
</g>
<g font-size="1.5" fill="#f00">
<text x="207.9" y="19.3">CSI-STBY-R</text>
<text x="207.9" y="22.7">CSI-SDA</text>
<text x="201.2" y="29.4">CSI-VSYNCR66</text>
<text x="207.9" y="26">CSI-SCK</text>
<text x="207.9" y="27.7">CSI-RST-R</text>
<text x="201.2" y="32.7">CSI-HSYNCR67</text>
<text x="161" y="39.4">CSI-D7</text>
<text x="161" y="41.1">CSI-D6</text>
<text x="191.1" y="39.4">CSI-MCLK R68</text>
<text x="209.5" y="39.4">R-MCLK</text>
<text x="161" y="42.8">CSI-D5</text>
<text x="161" y="44.5">CSI-D4</text>
<text x="191.1" y="46.2">CSI-PCLK</text>
<text x="161" y="49.5">CSI-D0</text>
<text x="161" y="51.2">CSI-D3</text>
<text x="161" y="52.8">CSI-D1</text>
<text x="161" y="54.5">CSI-D2</text>
<text x="174.3" y="69.6">R-MCLK</text>
<text x="57" y="78">CSI-HSYNC</text>
<text x="57" y="76.3">CSI-MCLK</text>
<text x="57" y="74.6">CSI-PCLK</text>
<text x="57" y="81.3">CSI-D0</text>
<text x="57" y="83">CSI-D1</text>
<text x="57" y="79.7">CSI-VSYNC</text>
<text x="57" y="84.7">CSI-D2</text>
<text x="57" y="86.4">CSI-D3</text>
<text x="57" y="89.7">CSI-D5</text>
<text x="57" y="88.1">CSI-D4</text>
<text x="129.1" y="84.7">CSI-SCK</text>
<text x="129.1" y="86.4">CSI-SDA</text>
<text x="219.6" y="88.1">CSI-STBY-R</text>
<text x="219.6" y="84.7">CSI-RST-R</text>
<text x="57" y="91.4">CSI-D6</text>
<text x="57" y="93.1">CSI-D7</text>
<text x="57" y="94.8">CSI-SCK</text>
<text x="57" y="96.4">CSI-SDA</text>
<text x="57" y="98.1">CSI-RST-R</text>
<text x="57" y="99.8">CSI-STBY-R</text>
<text x="57" y="101.5">CSI-RST-F</text>
<text x="57" y="103.1">CSI-STBY-F</text>
<text x="201.2" y="113.2">CSI-SDA</text>
<text x="196.1" y="119.9">CSI-VSYNC</text>
<text x="201.2" y="116.6">CSI-SCK</text>
<text x="201.2" y="118.3">CSI-RST-F</text>
<text x="196.1" y="121.6">CSI-STBY-F</text>
<text x="196.1" y="123.2">CSI-HSYNC</text>
<text x="162.6" y="130">CSI-D7</text>
<text x="162.6" y="131.6">CSI-D6</text>
<text x="192.8" y="130">CSI-MCLK</text>
<text x="216.2" y="130">F-MCLK</text>
<text x="162.6" y="135">CSI-D4</text>
<text x="162.6" y="133.3">CSI-D5</text>
<text x="191.1" y="136.7">CSI-PCLK</text>
<text x="192.8" y="140">CSI-D0</text>
<text x="192.8" y="141.7">CSI-D3</text>
<text x="192.8" y="143.4">CSI-D1</text>
<text x="192.8" y="145">CSI-D2</text>
<text x="179.4" y="158.5">F-MCLK</text>
<text x="229.7" y="173.5">CSI-STBY-F</text>
<text x="229.7" y="176.9">CSI-RST-F</text>
</g>
<g font-size="1.5" fill="#004080">
<text x="226.8" y="20.4">PW</text>
<text x="226.8" y="22.1">AGND</text>
<text x="226.8" y="23.7">SDA</text>
<text x="233.5" y="20.4">25</text>
<text x="233.5" y="22.1">26</text>
<text x="226.8" y="25.4">AVDD</text>
<text x="226.8" y="27.1">SCL</text>
<text x="226.8" y="28.8">RESET</text>
<text x="226.8" y="30.5">VSYNC</text>
<text x="226.8" y="32.1">NC</text>
<text x="226.8" y="33.8">HSYNC</text>
<text x="226.8" y="35.5">DVDD</text>
<text x="226.8" y="37.1">DOVDD</text>
<text x="226.8" y="38.8">D9</text>
<text x="226.8" y="40.5">MCLK</text>
<text x="226.8" y="42.2">D8</text>
<text x="226.8" y="43.9">DGND</text>
<text x="226.8" y="45.5">D7</text>
<text x="226.8" y="47.2">PCLK</text>
<text x="226.8" y="48.9">D6</text>
<text x="226.8" y="50.6">D2</text>
<text x="226.8" y="52.3">D5</text>
<text x="226.8" y="53.9">D3</text>
<text x="226.8" y="55.6">D4</text>
<text x="226.8" y="57.2">AF_VDD</text>
<text x="226.8" y="58.9">AF_GND</text>
<text x="22.1" y="77.4">PE1/CSI-MCLK/TS_ERR</text>
<text x="22.6" y="75.7">PE0/CSI-PCLK/TS_CLK</text>
<text x="33.3" y="72.4">VCC-PE</text>
<text x="20.1" y="79.1">PE2/CSI-HSYNC/TS_SYNC</text>
<text x="20.3" y="80.7">PE3/CSI-VSYNC/TS_DVLD</text>
<text x="25.7" y="82.4">PE4/CSI-D0/TS_D0</text>
<text x="26" y="84.1">PE5/CSI-D1/TS-D1</text>
<text x="26" y="85.8">PE6/CSI-D2/TS-D2</text>
<text x="26" y="87.4">PE7/CSI-D3/TS-D3</text>
<text x="26" y="89.1">PE8/CSI-D4/TS-D4</text>
<text x="25.1" y="92.5">PE10/CSI-D6/TS-D6</text>
<text x="25.1" y="94.2">PE11/CSI-D7/TS-D7</text>
<text x="26" y="90.8">PE9/CSI-D5/TS-D5</text>
<text x="28.7" y="95.8">PE12/CSI-SCK</text>
<text x="16" y="99.2">PE14/PLL-LOCK-DBG/TWI2-SCK</text>
<text x="27.6" y="100.9">PE15/TWI2-SDA</text>
<text x="28.8" y="97.5">PE13/CSI-SDA</text>
<text x="35.3" y="102.5">PE16</text>
<text x="35.3" y="104.2">PE17</text>
<text x="230.2" y="110.9">NC-1</text>
<text x="230.2" y="112.6">GND-1</text>
<text x="230.2" y="114.3">SDA</text>
<text x="230.2" y="115.9">AVDD</text>
<text x="230.2" y="117.6">SCK</text>
<text x="230.2" y="119.3">RST</text>
<text x="230.2" y="121">VSYNC</text>
<text x="230.2" y="122.7">STBY</text>
<text x="230.2" y="124.3">HSYNC</text>
<text x="230.2" y="126">DVDD</text>
<text x="230.2" y="127.7">DOVDD</text>
<text x="230.2" y="129.3">D7</text>
<text x="230.2" y="131">MCLK</text>
<text x="230.2" y="132.7">D6</text>
<text x="230.2" y="134.4">GND-2</text>
<text x="230.2" y="136.1">D5</text>
<text x="230.2" y="137.7">PCLK</text>
<text x="230.2" y="139.4">D4</text>
<text x="230.2" y="141.1">D0</text>
<text x="230.2" y="142.8">D3</text>
<text x="230.2" y="144.5">D1</text>
<text x="230.2" y="146.1">D2</text>
<text x="230.2" y="147.8">NC-2</text>
<text x="230.2" y="149.5">NC-3</text>
</g>
<text font-size="1.5" fill="#00f" x="224.6" y="63.4">FPC24-PT05B</text>
<g font-size="1.2">
<text x="35.4" y="7.5">5</text>
<text x="90.1" y="7.5">4</text>
<text x="144.9" y="7.5">3</text>
<text x="199.6" y="7.5">2</text>
<text x="254.4" y="7.5">1</text>
<text x="6.8" y="33.1">D</text>
<text x="282.2" y="33.1">D</text>
<text x="6.8" y="81.2">C</text>
<text x="282.2" y="81.2">C</text>
<text x="6.8" y="129.4">B</text>
<text x="282.2" y="129.4">B</text>
<text x="6.8" y="177.5">A</text>
<text x="282.2" y="177.5">A</text>
<text x="35.4" y="201.8">5</text>
<text x="90.1" y="201.8">4</text>
<text x="144.9" y="201.8">3</text>
<text x="199.6" y="201.8">2</text>
<text x="254.4" y="201.8">1</text>
</g>
</svg>
